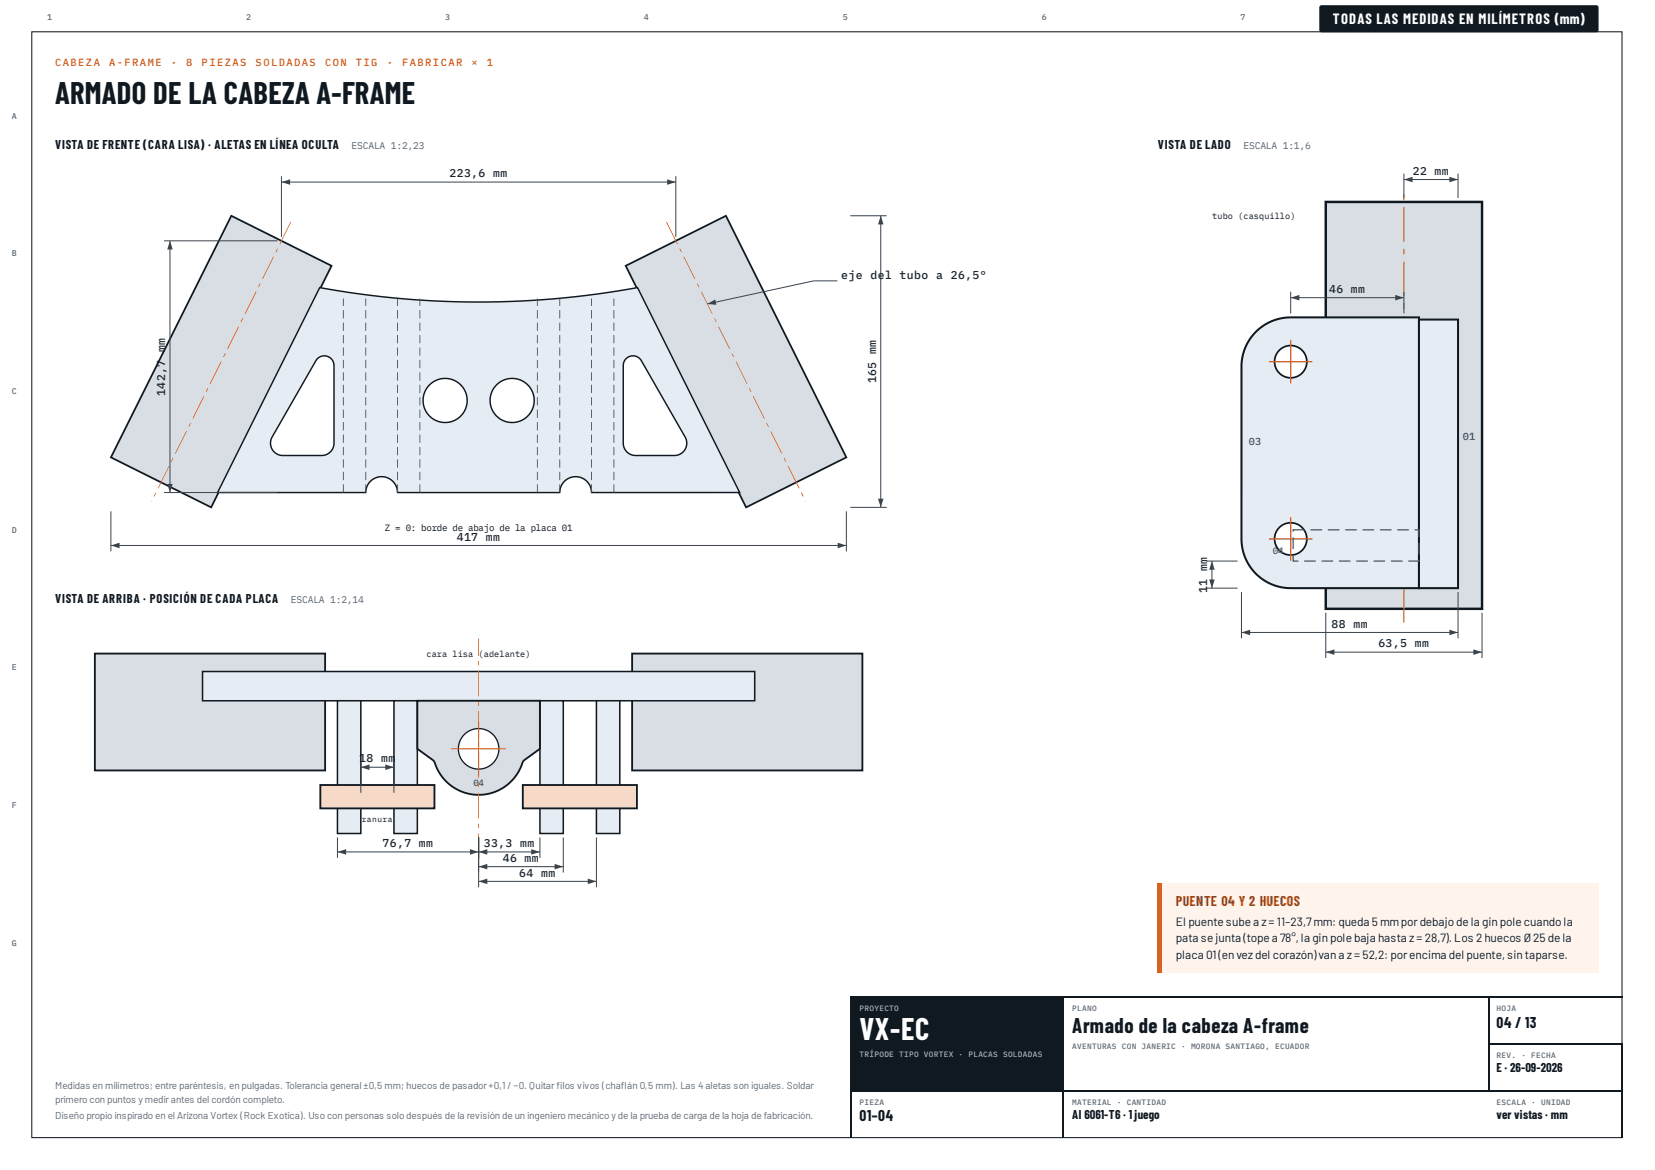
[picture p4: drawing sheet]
<svg xmlns="http://www.w3.org/2000/svg" width="420mm" height="297mm" viewBox="0 0 420 297" stroke-linecap="round" stroke-linejoin="round" font-family="sans-serif">
<path d="M8.1 8.1h403.7v280.7h-403.7z" fill="none" stroke="#101820" stroke-width=".26"/>
<path d="M58.7 54.8l25.5 12.7-30.6 61.3-25.4-12.7z" fill="#d9dee4"/>
<path d="M58.7 54.8l25.5 12.7-30.6 61.3-25.4-12.7z" fill="none" stroke="#101820" stroke-width=".45"/>
<path d="M73.8 56.3l.1 .1-2.8 5.6-.2-.1zM70.4 63.1l.2 .1-.5 .9-.2-.1zM69.4 65.1l.1 .1-2.8 5.7-.2-.1zM66 71.9l.1 .1-.4 1-.2-.1zM64.9 74l.2 .1-2.8 5.6h-.2zM61.6 80.8l.1 .1-.4 .9-.2-.1zM60.5 82.9h.2l-2.8 5.7-.2-.1zM57.1 89.6l.2 .1-.5 1-.1-.1zM56.1 91.7l.2 .1-2.8 5.6h-.2zM52.7 98.5l.2 .1-.5 .9-.1-.1zM51.7 100.6l.2 .1-2.9 5.6-.1-.1zM48.3 107.4h.2l-.5 1-.2-.1zM47.3 109.4l.1 .1-2.8 5.7-.1-.1zM43.9 116.2l.2 .1-.5 .9h-.2zM42.9 118.3l.1 .1-2.8 5.6-.2-.1zM39.5 125.1l.1 .1-.4 .9-.2-.1zM38.4 127.1l.2 .2z" fill="#e0621b"/>
<path d="M158.9 67.5l25.4-12.7 30.6 61.3-25.5 12.7z" fill="#d9dee4"/>
<path d="M158.9 67.5l25.4-12.7 30.6 61.3-25.5 12.7z" fill="none" stroke="#101820" stroke-width=".45"/>
<path d="M169.1 56.4l.2-.1 2.8 5.6-.2 .1zM172.5 63.2l.2-.1 .4 .9-.1 .1zM173.5 65.2l.2-.1 2.8 5.7-.2 .1zM176.9 72l.2-.1 .4 1-.1 .1zM177.9 74.1l.2-.1 2.8 5.7h-.1zM181.3 80.9l.2-.1 .5 .9-.2 .1zM182.4 82.9h.1l2.8 5.6-.1 .1zM185.7 89.7l.2-.1 .5 1-.2 .1zM186.8 91.8l.1-.1 2.9 5.7h-.2zM190.2 98.6l.1-.1 .5 .9-.2 .1zM191.2 100.7l.2-.1 2.8 5.6-.2 .1zM194.6 107.4h.1l.5 .9-.2 .1zM195.6 109.5l.2-.1 2.8 5.7-.2 .1zM199 116.3l.2-.1 .4 1h-.1zM200 118.4l.2-.1 2.8 5.6-.2 .1zM203.4 125.2l.2-.1 .4 .9-.1 .1zM204.4 127.2h.2z" fill="#e0621b"/>
<path d="M81.2 73a224 224 0 0 0 80.7 0l25.9 52h-37.6a4.1 4.1 0 0 0-4-4 4.1 4.1 0 0 0-4.1 4h-41.1a4.1 4.1 0 0 0-4.1-4 4.1 4.1 0 0 0-4.1 4h-37.6zM80.6 91.1l-11.5 19.8a3.1 3.1 0 0 0 2.7 4.7h9.9a3.1 3.1 0 0 0 3.1-3.1v-19.7a2.46 2.46 0 0 0-1.5-2.3 2.46 2.46 0 0 0-2.7 .6zM159 91.1l-.6 .8-.2 .7v19.9a3.1 3.1 0 0 0 3.2 3.1h9.8a3.1 3.1 0 0 0 2.7-4.7l-11.1-19.3a2.46 2.46 0 0 0-3.8-.5zM107.4 101.7a5.6 5.6 0 0 0 11.2 0 5.6 5.6 0 0 0-11.2 0zM124.4 101.7a5.6 5.6 0 0 0 11.2 0 5.6 5.6 0 0 0-11.2 0z" fill-rule="evenodd" fill="#e6ecf4"/>
<g fill="none" stroke="#101820" stroke-width=".37">
<path d="M81.2 73a224 224 0 0 0 80.7 0l25.9 52h-37.6a4.1 4.1 0 0 0-4-4 4.1 4.1 0 0 0-4.1 4h-41.1a4.1 4.1 0 0 0-4.1-4 4.1 4.1 0 0 0-4.1 4h-37.6zM80.6 91.1a2.46 2.46 0 0 1 2.7-.6 2.46 2.46 0 0 1 1.5 2.3v19.7a3.1 3.1 0 0 1-3.1 3.1h-9.9a3.1 3.1 0 0 1-2.7-4.7zM159 91.1a2.46 2.46 0 0 1 3.8 .5l11.1 19.3a3.1 3.1 0 0 1-2.7 4.7h-9.8a3.1 3.1 0 0 1-3.2-3.1v-19.9l.2-.7z"/>
<circle cx="113" cy="101.7" r="5.6"/>
<circle cx="130" cy="101.7" r="5.6"/>
</g>
<g fill="#4a5663">
<path d="M106.5 122.9h.2v2.1h-.2zM106.5 119.8h.2v2.1h-.2zM106.5 116.6h.2v2.1h-.2zM106.5 113.5h.2v2.1h-.2zM106.5 110.3h.2v2.1h-.2zM106.5 107.1h.2v2.2h-.2zM106.5 104h.2v2.1h-.2zM106.5 100.8h.2v2.1h-.2zM106.5 97.7h.2v2.1h-.2zM106.5 94.5h.2v2.1h-.2zM106.5 91.4h.2v2.1h-.2zM106.5 88.2h.2v2.1h-.2zM106.5 85h.2v2.2h-.2zM106.5 81.9h.2v2.1h-.2zM106.5 78.7h.2v2.1h-.2zM106.5 75.8h.2v1.9h-.2z"/>
<path d="M100.8 122.9h.2v2.1h-.2zM100.8 119.8h.2v2.1h-.2zM100.8 116.6h.2v2.1h-.2zM100.8 113.5h.2v2.1h-.2zM100.8 110.3h.2v2.1h-.2zM100.8 107.1h.2v2.2h-.2zM100.8 104h.2v2.1h-.2zM100.8 100.8h.2v2.1h-.2zM100.8 97.7h.2v2.1h-.2zM100.8 94.5h.2v2.1h-.2zM100.8 91.4h.2v2.1h-.2zM100.8 88.2h.2v2.1h-.2zM100.8 85h.2v2.2h-.2zM100.8 81.9h.2v2.1h-.2zM100.8 78.7h.2v2.1h-.2zM100.8 75.8h.2v1.9h-.2z"/>
<path d="M136.3 122.9h.3v2.1h-.3zM136.3 119.8h.3v2.1h-.3zM136.3 116.6h.3v2.1h-.3zM136.3 113.5h.3v2.1h-.3zM136.3 110.3h.3v2.1h-.3zM136.3 107.1h.3v2.2h-.3zM136.3 104h.3v2.1h-.3zM136.3 100.8h.3v2.1h-.3zM136.3 97.7h.3v2.1h-.3zM136.3 94.5h.3v2.1h-.3zM136.3 91.4h.3v2.1h-.3zM136.3 88.2h.3v2.1h-.3zM136.3 85h.3v2.2h-.3zM136.3 81.9h.3v2.1h-.3zM136.3 78.7h.3v2.1h-.3zM136.3 75.8h.3v1.9h-.3z"/>
<path d="M142 122.9h.2v2.1h-.2zM142 119.8h.2v2.1h-.2zM142 116.6h.2v2.1h-.2zM142 113.5h.2v2.1h-.2zM142 110.3h.2v2.1h-.2zM142 107.1h.2v2.2h-.2zM142 104h.2v2.1h-.2zM142 100.8h.2v2.1h-.2zM142 97.7h.2v2.1h-.2zM142 94.5h.2v2.1h-.2zM142 91.4h.2v2.1h-.2zM142 88.2h.2v2.1h-.2zM142 85h.2v2.2h-.2zM142 81.9h.2v2.1h-.2zM142 78.7h.2v2.1h-.2zM142 75.8h.2v1.9h-.2z"/>
<path d="M92.7 122.9h.3v2.1h-.3zM92.7 119.8h.3v2.1h-.3zM92.7 116.6h.3v2.1h-.3zM92.7 113.5h.3v2.1h-.3zM92.7 110.3h.3v2.1h-.3zM92.7 107.1h.3v2.2h-.3zM92.7 104h.3v2.1h-.3zM92.7 100.8h.3v2.1h-.3zM92.7 97.7h.3v2.1h-.3zM92.7 94.5h.3v2.1h-.3zM92.7 91.4h.3v2.1h-.3zM92.7 88.2h.3v2.1h-.3zM92.7 85h.3v2.2h-.3zM92.7 81.9h.3v2.1h-.3zM92.7 78.7h.3v2.1h-.3zM92.7 75.8h.3v1.9h-.3z"/>
<path d="M87.1 122.9h.2v2.1h-.2zM87.1 119.8h.2v2.1h-.2zM87.1 116.6h.2v2.1h-.2zM87.1 113.5h.2v2.1h-.2zM87.1 110.3h.2v2.1h-.2zM87.1 107.1h.2v2.2h-.2zM87.1 104h.2v2.1h-.2zM87.1 100.8h.2v2.1h-.2zM87.1 97.7h.2v2.1h-.2zM87.1 94.5h.2v2.1h-.2zM87.1 91.4h.2v2.1h-.2zM87.1 88.2h.2v2.1h-.2zM87.1 85h.2v2.2h-.2zM87.1 81.9h.2v2.1h-.2zM87.1 78.7h.2v2.1h-.2zM87.1 75.8h.2v1.9h-.2z"/>
<path d="M150.1 122.9h.2v2.1h-.2zM150.1 119.8h.2v2.1h-.2zM150.1 116.6h.2v2.1h-.2zM150.1 113.5h.2v2.1h-.2zM150.1 110.3h.2v2.1h-.2zM150.1 107.1h.2v2.2h-.2zM150.1 104h.2v2.1h-.2zM150.1 100.8h.2v2.1h-.2zM150.1 97.7h.2v2.1h-.2zM150.1 94.5h.2v2.1h-.2zM150.1 91.4h.2v2.1h-.2zM150.1 88.2h.2v2.1h-.2zM150.1 85h.2v2.2h-.2zM150.1 81.9h.2v2.1h-.2zM150.1 78.7h.2v2.1h-.2zM150.1 75.8h.2v1.9h-.2z"/>
<path d="M155.8 122.9h.2v2.1h-.2zM155.8 119.8h.2v2.1h-.2zM155.8 116.6h.2v2.1h-.2zM155.8 113.5h.2v2.1h-.2zM155.8 110.3h.2v2.1h-.2zM155.8 107.1h.2v2.2h-.2zM155.8 104h.2v2.1h-.2zM155.8 100.8h.2v2.1h-.2zM155.8 97.7h.2v2.1h-.2zM155.8 94.5h.2v2.1h-.2zM155.8 91.4h.2v2.1h-.2zM155.8 88.2h.2v2.1h-.2zM155.8 85h.2v2.2h-.2zM155.8 81.9h.2v2.1h-.2zM155.8 78.7h.2v2.1h-.2zM155.8 75.8h.2v1.9h-.2z"/>
</g>
<path d="M28.2 129.8v10.2M28.2 138.5h186.7M214.9 129.8v10.2" fill="none" stroke="#39434d" stroke-width=".25"/>
<g fill="#39434d">
<path d="M212.7 137.8l2.2 .7-2.2 .7z"/>
<path d="M28.2 138.5l2.2-.7v1.4z"/>
</g>
<path d="M215.9 54.8h9.2M223.6 54.8v74M215.9 128.8h9.2" fill="none" stroke="#39434d" stroke-width=".25"/>
<g fill="#39434d">
<path d="M223.6 54.8l.7 2.2h-1.4z"/>
<path d="M222.9 126.6h1.4l-.7 2.2z"/>
</g>
<path d="M71.5 44.7v15.4M71.5 46.2h100.1M171.6 44.7v15.4" fill="none" stroke="#39434d" stroke-width=".25"/>
<g fill="#39434d">
<path d="M169.4 45.5l2.2 .7-2.2 .7z"/>
<path d="M71.5 46.2l2.2-.7v1.4z"/>
</g>
<path d="M206.6 71.3l-27 5.9" fill="none" stroke="#39434d" stroke-width=".25"/>
<path d="M179.6 77.2l2-1.2 .3 1.4z" fill="#39434d"/>
<path d="M41.7 61.1h28.8M43.2 61.1v63.9M206.6 71.3h6M41.7 125h28.8" fill="none" stroke="#39434d" stroke-width=".25"/>
<g fill="#39434d">
<path d="M43.2 61.1l.7 2.2h-1.4z"/>
<path d="M42.5 122.8h1.4l-.7 2.2z"/>
</g>
<path d="M336.6 51.3h39.7v103.3h-39.7z" fill="#d9dee4"/>
<path d="M336.6 51.3h39.7v103.3h-39.7z" fill="none" stroke="#101820" stroke-width=".62" stroke-linecap="butt"/>
<path d="M356.3 149.2h.3v8.9h-.3zM356.3 146h.3v1.5h-.3zM356.3 135.4h.3v8.8h-.3zM356.3 132.2h.3v1.5h-.3zM356.3 121.6h.3v8.8h-.3zM356.3 118.4h.3v1.5h-.3zM356.3 107.8h.3v8.8h-.3zM356.3 104.6h.3v1.4h-.3zM356.3 94h.3v8.8h-.3zM356.3 90.8h.3v1.4h-.3zM356.3 80.2h.3v8.8h-.3zM356.3 77h.3v1.4h-.3zM356.3 66.4h.3v8.8h-.3zM356.3 63.1h.3v1.5h-.3zM356.3 52.6h.3v8.8h-.3zM356.3 49.3h.3v1.5h-.3z" fill="#e0621b"/>
<path d="M318.6 84.5a12.5 12.5 0 0 1 9.1-3.9h32.6v68.7h-32.6a12.5 12.5 0 0 1-12.5-12.5v-44.1a12.5 12.5 0 0 1 3.4-8.2z" fill-rule="evenodd" fill="#e6ecf4"/>
<path d="M318.6 84.5a12.5 12.5 0 0 1 9.1-3.9h32.6v68.7h-32.6a12.5 12.5 0 0 1-12.5-12.5v-44.1a12.5 12.5 0 0 1 3.4-8.2z" fill="none" stroke="#101820" stroke-width=".51"/>
<circle cx="327.7" cy="91.8" r="4.1" fill="#fff"/>
<circle cx="327.7" cy="91.8" r="4.1" fill="none" stroke="#101820" stroke-width=".44"/>
<path d="M322.2 91.8h11M327.7 86.3v11" fill="none" stroke="#d9571a" stroke-width=".32"/>
<circle cx="327.7" cy="136.8" r="4.1" fill="#fff"/>
<circle cx="327.7" cy="136.8" r="4.1" fill="none" stroke="#101820" stroke-width=".44"/>
<path d="M322.2 136.8h11M327.7 131.3v11" fill="none" stroke="#d9571a" stroke-width=".32"/>
<path d="M360.3 81.1h9.9v68.2h-9.9z" fill="#e6ecf4"/>
<path d="M360.3 81.1h9.9v68.2h-9.9z" fill="none" stroke="#101820" stroke-width=".51"/>
<path d="M332.7 134.3h3v.4h-3zM337.1 134.3h3v.4h-3zM341.5 134.3h3v.4h-3zM345.9 134.3h3v.4h-3zM350.4 134.3h2.9v.4h-2.9zM354.8 134.3h2.9v.4h-2.9zM359.2 134.3h1.2v2h-.3v-1.8h.2v.2h-1.1zM360.1 137.8h.3v2.9h-.3zM357.6 142.3h2.7v.1h-.2v-.2h.3v.4h-2.8zM353.2 142.3h2.9v.3h-2.9zM348.8 142.3h2.9v.3h-2.9zM344.3 142.3h3v.3h-3zM339.9 142.3h3v.3h-3zM335.5 142.3h3v.3h-3zM331.1 142.3h3v.3h-3zM328.2 140.8h.3v1.6h-.2v-.1h1.4v.3h-1.5zM328.2 136.4h.3v3h-.3zM328.2 134.3h3.1v.4h-3v-.2h.2v.5h-.3z" fill="#4a5663"/>
<path d="M306.2 149.3h8M306.2 142.4h8M307.7 142.4v6.9" fill="none" stroke="#39434d" stroke-width=".25"/>
<g fill="#39434d">
<path d="M307.7 142.4l.7 2.2h-1.4z"/>
<path d="M307 147.1h1.4l-.7 2.2z"/>
</g>
<path d="M315.2 150.3v11.8M370.2 150.3v11.8M315.2 160.6h55" fill="none" stroke="#39434d" stroke-width=".25"/>
<g fill="#39434d">
<path d="M368 159.9l2.2 .7-2.2 .7z"/>
<path d="M315.2 160.6l2.2-.7v1.4z"/>
</g>
<path d="M327.7 74.1v5.5M327.7 75.6h28.7M356.4 74.1v5.5" fill="none" stroke="#39434d" stroke-width=".25"/>
<g fill="#39434d">
<path d="M354.2 74.9l2.2 .7-2.2 .7z"/>
<path d="M327.7 75.6l2.2-.7v1.4z"/>
</g>
<path d="M356.4 44.1v6.2M356.4 45.6h13.8M370.2 44.1v6.2" fill="none" stroke="#39434d" stroke-width=".25"/>
<g fill="#39434d">
<path d="M368 44.9l2.2 .7-2.2 .7z"/>
<path d="M356.4 45.6l2.2-.7v1.4z"/>
</g>
<path d="M336.6 155.6v11.5M376.3 155.6v11.5M336.6 165.6h39.7" fill="none" stroke="#39434d" stroke-width=".25"/>
<g fill="#39434d">
<path d="M374.1 164.9l2.2 .7-2.2 .7z"/>
<path d="M336.6 165.6l2.2-.7v1.4z"/>
</g>
<path d="M294 224.1h111.9v22.8h-111.9z" fill="#fff4ec"/>
<path d="M294 224.1h1v22.8h-1z" fill="#e0621b"/>
<path d="M24.1 165.9h58.4v29.7h-58.4z" fill="#d9dee4"/>
<path d="M24.1 165.9h58.4v29.7h-58.4z" fill="none" stroke="#101820" stroke-width=".47"/>
<path d="M160.5 165.9h58.5v29.7h-58.5z" fill="#d9dee4"/>
<path d="M160.5 165.9h58.5v29.7h-58.5z" fill="none" stroke="#101820" stroke-width=".47"/>
<path d="M51.4 170.5h140.2v7.4h-140.2z" fill="#e6ecf4"/>
<path d="M51.4 170.5h140.2v7.4h-140.2z" fill="none" stroke="#101820" stroke-width=".38"/>
<path d="M100 177.9h6v33.7h-6z" fill="#e6ecf4"/>
<path d="M100 177.9h6v33.7h-6z" fill="none" stroke="#101820" stroke-width=".38"/>
<path d="M137.1 177.9h5.9v33.7h-5.9z" fill="#e6ecf4"/>
<path d="M137.1 177.9h5.9v33.7h-5.9z" fill="none" stroke="#101820" stroke-width=".38"/>
<path d="M85.7 177.9h5.9v33.7h-5.9z" fill="#e6ecf4"/>
<path d="M85.7 177.9h5.9v33.7h-5.9z" fill="none" stroke="#101820" stroke-width=".38"/>
<path d="M151.4 177.9h6v33.7h-6z" fill="#e6ecf4"/>
<path d="M151.4 177.9h6v33.7h-6z" fill="none" stroke="#101820" stroke-width=".38"/>
<path d="M106 177.9h31.1v12.2l-4.2 3.1a11.8 11.8 0 0 1-11.4 8.6 11.8 11.8 0 0 1-11.4-8.6l-4.1-3.1z" fill-rule="evenodd" fill="#d9dee4"/>
<path d="M106 177.9h31.1v12.2l-4.2 3.1a11.8 11.8 0 0 1-11.4 8.6 11.8 11.8 0 0 1-11.4-8.6l-4.1-3.1z" fill="none" stroke="#101820" stroke-width=".47"/>
<circle cx="121.5" cy="190.1" r="5.1" fill="#fff"/>
<circle cx="121.5" cy="190.1" r="5.1" fill="none" stroke="#101820" stroke-width=".33"/>
<path d="M114.6 190.1h13.9M121.5 183.2v13.8" fill="none" stroke="#d9571a" stroke-width=".25"/>
<path d="M81.3 199.3h29v5.9h-29z" fill="#f6d9c6"/>
<path d="M81.3 199.3h29v5.9h-29z" fill="none" stroke="#101820" stroke-width=".47"/>
<path d="M132.7 199.3h29v5.9h-29z" fill="#f6d9c6"/>
<path d="M132.7 199.3h29v5.9h-29z" fill="none" stroke="#101820" stroke-width=".47"/>
<path d="M121.4 211.5h.2v6.6h-.2zM121.4 209.1h.2v1.1h-.2zM121.4 201.2h.2v6.6h-.2zM121.4 198.8h.2v1.1h-.2zM121.4 190.9h.2v6.6h-.2zM121.4 188.5h.2v1.1h-.2zM121.4 180.6h.2v6.6h-.2zM121.4 178.1h.2v1.1h-.2zM121.4 170.2h.2v6.6h-.2zM121.4 167.8h.2v1.1h-.2zM121.4 162.1h.2v4.4h-.2z" fill="#e0621b"/>
<path d="M121.5 212.6v5.2M121.5 216.3h15.6M137.1 212.6v5.2" fill="none" stroke="#39434d" stroke-width=".25"/>
<g fill="#39434d">
<path d="M134.9 215.6l2.2 .7-2.2 .7z"/>
<path d="M121.5 216.3l2.2-.7v1.4z"/>
</g>
<path d="M121.5 212.6v8.9M143 212.6v8.9M121.5 220h21.5" fill="none" stroke="#39434d" stroke-width=".25"/>
<g fill="#39434d">
<path d="M140.8 219.3l2.2 .7-2.2 .7z"/>
<path d="M121.5 220l2.2-.7v1.4z"/>
</g>
<path d="M121.5 212.6v12.6M151.4 212.6v12.6M121.5 223.7h29.9" fill="none" stroke="#39434d" stroke-width=".25"/>
<g fill="#39434d">
<path d="M149.2 223l2.2 .7-2.2 .7z"/>
<path d="M121.5 223.7l2.2-.7v1.4z"/>
</g>
<path d="M85.7 212.6v5.2M85.7 216.3h35.8M121.5 212.6v5.2" fill="none" stroke="#39434d" stroke-width=".25"/>
<g fill="#39434d">
<path d="M119.3 215.6l2.2 .7-2.2 .7z"/>
<path d="M85.7 216.3l2.2-.7v1.4z"/>
</g>
<path d="M91.6 193.3v7.9M91.6 194.8h8.4M100 193.3v7.9" fill="none" stroke="#39434d" stroke-width=".25"/>
<g fill="#39434d">
<path d="M97.8 194.1l2.2 .7-2.2 .7z"/>
<path d="M91.6 194.8l2.2-.7v1.4z"/>
</g>
<path d="M215.9 253.1h196.1M216 252.9v36" fill="none" stroke="#101820" stroke-width=".26"/>
<path d="M216.2 253.2h53.9v23.8h-53.9z" fill="#101820"/>
<path d="M270 253.2v35.7M378 253.2v23.8M216.2 276.9h195.8M378.1 265h33.9M411.8 265.1v23.8" fill="none" stroke="#101820" stroke-width=".26"/>
<path d="M335.1 1.5l.5-.2h69.7l.4 .2 .2 .4v5.7l-.2 .4-.4 .2h-69.7l-.5-.2-.1-.4v-5.7z" fill="#101820"/>
<text font-size="7.8" fill="#101820" x="14" y="26.5">ARMADO DE LA CABEZA A-FRAME</text>
<text font-size="7.8" fill="#fff" x="218.3" y="264.1">VX-EC</text>
<text font-size="5.3" fill="#101820" x="272.3" y="262.2">Armado de la cabeza A-frame</text>
<g font-size="3.9" fill="#101820">
<text x="380" y="260.9">04 / 13</text>
<text x="218.3" y="284.7">01–04</text>
</g>
<text font-size="3.7" fill="#fff" x="338.4" y="6.1">TODAS LAS MEDIDAS EN MILÍMETROS (mm)</text>
<text font-size="3.5" fill="#9a3a07" x="298.6" y="229.9">PUENTE 04 Y 2 HUECOS</text>
<g font-size="3.2" fill="#101820">
<text x="14" y="37.8">VISTA DE FRENTE (CARA LISA) · ALETAS EN LÍNEA OCULTA</text>
<text x="294" y="37.8">VISTA DE LADO</text>
<text x="14" y="153.2">VISTA DE ARRIBA · POSICIÓN DE CADA PLACA</text>
<text x="380" y="272.3">E · 26-09-2026</text>
<text x="272.3" y="284.2">Al 6061-T6 · 1 juego</text>
<text x="380" y="284.2">ver vistas · mm</text>
</g>
<g font-size="3" fill="#101820">
<text x="298.6" y="235">El puentesubea z= 11–23,7mm: queda 5 mmpordebajodela ginpolecuandola</text>
<text x="298.6" y="239.2">pata sejunta (topea 78°, la ginpolebaja hasta z= 28,7).Los 2huecos Ø25 dela</text>
<text x="298.6" y="243.4">placa 01 (envezdel corazón) vana z= 52,2: porencima del puente, sintaparse.</text>
</g>
<g font-size="2.9" fill="#1a2530">
<text x="114.1" y="45">223,6 mm</text>
<text x="358.7" y="44.4">22 mm</text>
<text x="213.6" y="70.7">eje del tubo a 26,5°</text>
<text x="337.4" y="74.4">46 mm</text>
<text x="42" y="100.5" transform="rotate(-90 42 100.5)">142,7 mm</text>
<text x="222.4" y="97.3" transform="rotate(-90 222.4 97.3)">165 mm</text>
<text x="116" y="137.3">417 mm</text>
<text x="306.5" y="148.6" transform="rotate(-90 306.5 148.6)">1 mm</text>
<text x="306.5" y="150.5" transform="rotate(-90 306.5 150.5)">1</text>
<text x="338.1" y="159.4">88 mm</text>
<text x="350" y="164.3">63,5 mm</text>
<text x="91.2" y="193.6">18 mm</text>
<text x="97.1" y="215.1">76,7 mm</text>
<text x="122.8" y="215.1">33,3 mm</text>
<text x="127.6" y="218.8">46 mm</text>
<text x="131.8" y="222.5">64 mm</text>
</g>
<g font-size="2.6" fill="#e0621b">
<text x="14" y="16.7">CABEZA</text>
<text x="27.7" y="16.7">A-FRAME</text>
<text x="43.4" y="16.7">·</text>
<text x="47.3" y="16.7">8</text>
<text x="51.2" y="16.7">PIEZAS</text>
<text x="64.9" y="16.7">SOLDADAS</text>
<text x="82.5" y="16.7">CON</text>
<text x="90.4" y="16.7">TIG</text>
<text x="98.2" y="16.7">·</text>
<text x="102.1" y="16.7">FABRICAR</text>
<text x="119.7" y="16.7">×</text>
<text x="123.6" y="16.7">1</text>
</g>
<g font-size="2.6" fill="#1646a8">
<text x="317.1" y="113.1">03</text>
<text x="371.4" y="111.8">01</text>
</g>
<g font-size="2.5" fill="#5b6875">
<text x="89.3" y="37.8">ESCALA 1:2,23</text>
<text x="315.7" y="37.8">ESCALA 1:1,6</text>
<text x="73.9" y="153.2">ESCALA 1:2,14</text>
<text x="14" y="276.5">Medidas en milímetros; entre paréntesis, en pulgadas. Tolerancia general ±0,5 mm; huecos de pasador+0,1 / −0. Quitarflos vivos (chafán 0,5 mm). Las 4 aletas son iguales. Soldar</text>
<text x="14" y="279.9">primero con puntos ymedirantes del cordón completo.</text>
<text x="141.3" y="276.5">i</text>
<text x="157.7" y="276.5">l</text>
<text x="14" y="284.2">Diseño propio inspirado en el Arizona Vortex (Rock Exotica). Uso con personas solo después de la revisión de un ingeniero mecánico yde la prueba de carga de la hoja de fabricación.</text>
</g>
<text font-size="2.3" fill="#101820" x="97.7" y="134.9">Z = 0: borde de abajo de la placa 01</text>
<g font-size="2.3" fill="#1646a8">
<text x="323.2" y="140.6">04</text>
<text x="120.2" y="199.4">04</text>
</g>
<g font-size="2.2" fill="#101820">
<text x="307.8" y="55.6">tubo (casquillo)</text>
<text x="108.3" y="166.7">cara lisa (adelante)</text>
</g>
<g font-size="2.1" fill="#5b6875">
<text x="12" y="5">1</text>
<text x="62.5" y="5">2</text>
<text x="113" y="5">3</text>
<text x="163.5" y="5">4</text>
<text x="214" y="5">5</text>
<text x="264.5" y="5">6</text>
<text x="315" y="5">7</text>
<text x="365.5" y="5">8</text>
<text x="3" y="30.2">A</text>
<text x="3" y="65.1">B</text>
<text x="3" y="100">C</text>
<text x="3" y="135.2">D</text>
<text x="3" y="170.1">E</text>
<text x="3" y="205.1">F</text>
<text x="3" y="240.2">G</text>
</g>
<text font-size="2" fill="#101820" x="91.9" y="208.8">ranura</text>
<g font-size="2" fill="#9fb0c1">
<text x="218.3" y="256.6">PROYECTO</text>
<text x="218.3" y="268.3">TRÍPODE TIPO VORTEX · PLACAS SOLDADAS</text>
</g>
<g font-size="2" fill="#5b6875">
<text x="272.3" y="256.6">PLANO</text>
<text x="380" y="256.6">HOJA</text>
<text x="272.3" y="266.2">AVENTURAS CON JANERIC · MORONA SANTIAGO, ECUADOR</text>
<text x="380" y="268.6">REV. · FECHA</text>
<text x="218.3" y="280.5">PIEZA</text>
<text x="272.3" y="280.5">MATERIAL · CANTIDAD</text>
<text x="380" y="280.5">ESCALA · UNIDAD</text>
</g>
</svg>
